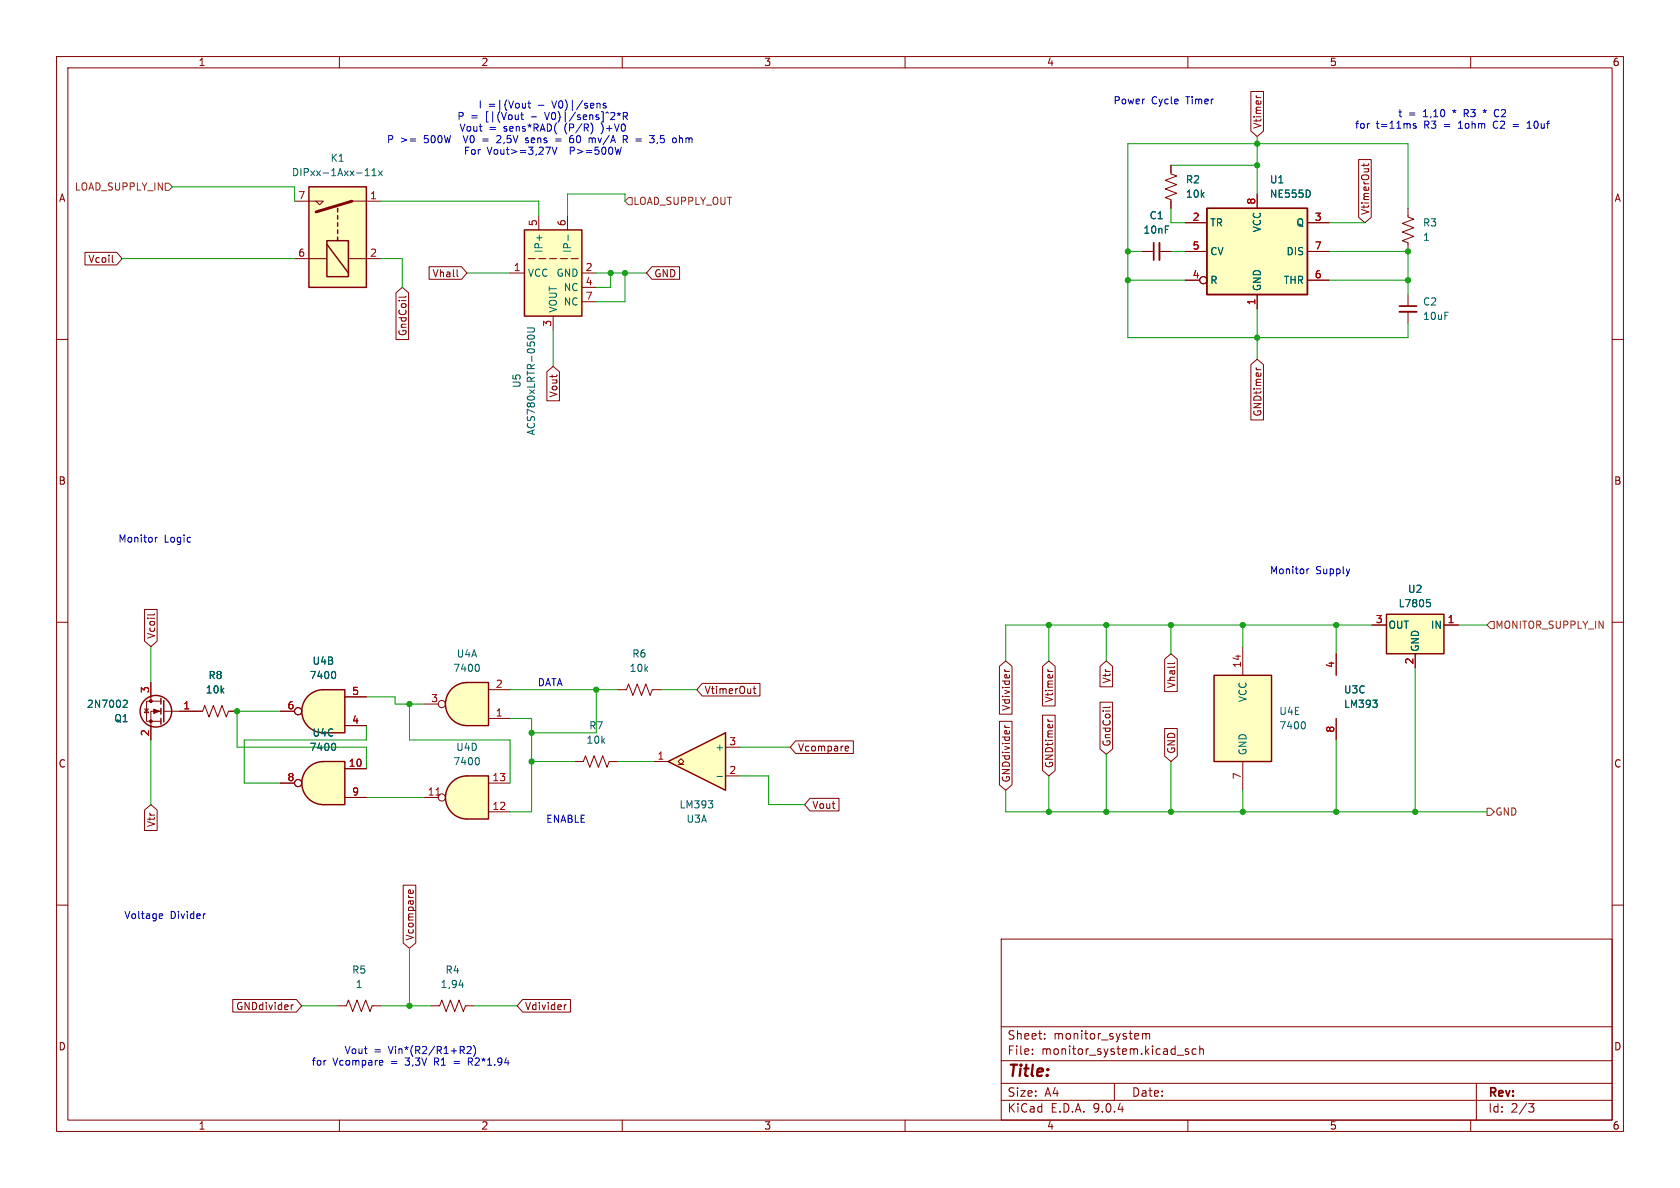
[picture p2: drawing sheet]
<svg xmlns="http://www.w3.org/2000/svg" width="297mm" height="210mm" viewBox="0 0 297 210" stroke-linecap="round" stroke-linejoin="round" font-family="sans-serif">
<g fill="none" stroke="#840000" stroke-width=".18">
<path d="M10 10h277v190h-277zM12 12h273v186h-273zM60 10v2M110 10v2M160 10v2M210 10v2M260 10v2M207 29.2v1.5l1 .4-2 .8 2 .7-2 .8 2 .8-2 .7 1 .4v1.5M248.9 52.1v2M248.9 55.1v2.1M10 60h2M285 60h2"/>
<path d="M10 110h2M285 110h2M10 160h2M177 166h108v32h-108zM285 160h2M60 198v2M110 198v2M160 198v2M177 194.5h108M177 191.5h108M177 187.5h108M177 181.5h108"/>
<path d="M182.5 186.3v.1M182.5 185.5v.1M184.7 183.6v.1M184.7 182.8v.1M197 191.5v3M202 182.7v1M202 182.8l.4-.1 .2 .2M202.6 182.9l.2-.2 .4 .1v.9M202.6 182.9v.8M210 198v2M210.1 185.5l-.4-.1-.2 .2 .1 .2 .5 .2v.3h-.6M211.5 185.5l-.5-.1-.3 .3v.4l.2 .2h.6"/>
<path d="M212.1 185.5l.2-.1 .4 .1v.9M212.1 184.9v1.5M260 198v2M261 191.5v6.5M270.2 195.1h1l-.5 .6 .4 .1 .1 .5-.3 .3h-.4"/>
</g>
<path d="M247.4 54.1h3" fill="none" stroke="#840000" stroke-width=".3"/>
<path d="M247.4 55.1h3" fill="none" stroke="#840000" stroke-width=".33"/>
<path d="M54.6 33h10.2v17.8h-10.2z" fill="#ffffc2"/>
<path d="M52.1 35.6h5l-.6 .6-.6-.6M62.2 35.6h5.1M52.1 45.7h5.7M61.6 45.7h5.7" fill="none" stroke="#840000" stroke-width=".18"/>
<path d="M54.6 33h10.2v17.8h-10.2zM59.7 36.8v.7M59.7 38.1v.6M59.7 39.4v.6M57.8 42.5h3.8v6.4h-3.8zM57.8 43.2l3.8 5.1M59.7 40.6v.7M59.7 41.9v.6" fill="none" stroke="#840000" stroke-width=".25"/>
<path d="M62.2 35.6l-6.3 1.9" fill="none" stroke="#840000" stroke-width=".51"/>
<path d="M64.6 31.1h.7M64.7 30.1l.2-.3v1.3M65.8 31.1h.7M65.8 30.2l.3-.4v1.3M66.9 30.2l.7 .9M67.6 30.2l-.7 .9" fill="none" stroke="#006464" stroke-width=".18"/>
<path d="M214.6 119.4h10.2v15.2h-10.2z" fill="#ffffc2"/>
<path d="M214.6 119.4h10.2v15.2h-10.2z" fill="none" stroke="#840000" stroke-width=".25"/>
<path d="M219.7 114.3v5.1M236.2 115.6v3.8M219.7 134.6v5.1M236.2 127v3.8" fill="none" stroke="#840000" stroke-width=".18"/>
<path d="M230.5 127.6a.79 .79 0 0 1 0 1.2M242.7 123.8h.8l-.5 .5M243.4 124.4v.5" fill="none" stroke="#006464" stroke-width=".18"/>
<path d="M245.1 108.6h10.2v7h-10.2z" fill="#ffffc2"/>
<path d="M245.1 108.6h10.2v7h-10.2z" fill="none" stroke="#840000" stroke-width=".25"/>
<path d="M248.9 36.8v1.6l1 .3-2 .8 2 .8-2 .7 2 .8-2 .7 1 .4v1.6M242.6 110.5h2.5M250.2 115.6v2.5M255.3 110.5h2.5M109.2 121.9h1.5l.4-1 .8 2 .7-2 .8 2 .8-2 .7 2 .4-1h1.5M76.2 177.8h1.5l.4-1 .8 2 .7-2 .8 2 .8-2 .7 2 .4-1h1.5" fill="none" stroke="#840000" stroke-width=".18"/>
<path d="M252.2 106h.6M252.3 106.5h.3l.3 .2-.1 .4-.5 .2M81.2 174.1h.7" fill="none" stroke="#006464" stroke-width=".18"/>
<path d="M92.7 40.6h10.2v15.3h-10.2z" fill="#ffffc2"/>
<g fill="none" stroke="#840000" stroke-width=".25">
<path d="M92.7 40.6h10.2v15.3h-10.2zM28.4 123.4v1.1M28.4 125.2v1M28.4 127v1M29 123.8v3.8"/>
<circle cx="27.6" cy="125.7" r="2.79"/>
</g>
<g fill="none" stroke="#840000" stroke-width=".18">
<path d="M95.2 38.1v2.5M100.3 38.1v2.5M90.2 48.3h2.5M93.3 45.7h1.3M95.2 45.7h1.3M97.2 45.7h1.2M97.8 55.9v2.5M99.1 45.7h1.2M101 45.7h1.2M102.9 48.3h2.5M102.9 50.8h2.5M102.9 53.3h2.5"/>
<path d="M25.5 125.3h.8M25.9 125.3l.4 .7h-.8zM26.7 120.7v3.3M28.4 124h-2.5v3.5h2.5M28.4 125.7h-1.7v5.1M29 125.7h6.8l.4-1 .8 2 .7-2 .8 2 .7-2 .8 2 .4-1h1.5"/>
</g>
<path d="M93.2 58h1l.3 .2-.1 .4-.2 .1h-1M93.3 59.8l-.1-.1a.68 .68 0 0 1 .7-.5 .68 .68 0 0 1 .6 .5l-.1 .1M100.4 41.6v.9M22 123.8h.4l.1 .3-.8 .9h.8" fill="none" stroke="#006464" stroke-width=".18"/>
<g fill="#840000" stroke="#840000" stroke-width=".18">
<path d="M27.2 125.3l1 .4-1 .4z"/>
<circle cx="26.7" cy="124" r=".25"/>
<circle cx="26.7" cy="127.5" r=".25"/>
</g>
<path d="M79.9 121.8a3.8 3.8 0 0 1 2.6-1.1v7.6a3.8 3.8 0 0 1-3.5-2.4 3.8 3.8 0 0 1 .9-4.1z" fill="#ffffc2" stroke="#ffffc2" stroke-width=".18"/>
<path d="M82.5 120.7h3.9v7.6h-3.9z" fill="#ffffc2"/>
<path d="M79.9 121.8a3.8 3.8 0 0 1 2.6-1.1h3.9v7.6h-3.9a3.8 3.8 0 0 1-3.5-2.4 3.8 3.8 0 0 1 .9-4.1z" fill="none" stroke="#840000" stroke-width=".25"/>
<g fill="none" stroke="#840000" stroke-width=".18">
<path d="M201.9 44.5h2.1M205 44.5h2M74.9 124.5h2.6M86.4 127h3.8M86.4 121.9h3.8"/>
<circle cx="78.1" cy="124.5" r=".63"/>
</g>
<path d="M84.4 117.4a.79 .79 0 0 1 0 1.3" fill="none" stroke="#006464" stroke-width=".18"/>
<path d="M204 42.9v3.1" fill="none" stroke="#840000" stroke-width=".3"/>
<path d="M205 42.9v3.1" fill="none" stroke="#840000" stroke-width=".33"/>
<path d="M54.5 123a3.8 3.8 0 0 1 2.6-1.1v7.6a3.8 3.8 0 0 1-3.5-2.3 3.8 3.8 0 0 1 .9-4.2z" fill="#ffffc2" stroke="#ffffc2" stroke-width=".18"/>
<path d="M57.1 121.9h3.9v7.6h-3.9z" fill="#ffffc2"/>
<path d="M54.5 123a3.8 3.8 0 0 1 2.6-1.1h3.9v7.6h-3.9a3.8 3.8 0 0 1-3.5-2.3 3.8 3.8 0 0 1 .9-4.2z" fill="none" stroke="#840000" stroke-width=".25"/>
<g fill="none" stroke="#840000" stroke-width=".18">
<path d="M49.5 125.7h2.6M61 128.3h3.8M61 123.2h3.8"/>
<circle cx="52.7" cy="125.7" r=".63"/>
</g>
<path d="M59 118.7a.79 .79 0 0 1 0 1.3" fill="none" stroke="#006464" stroke-width=".18"/>
<path d="M54.5 135.7a3.8 3.8 0 0 1 2.6-1.1v7.6a3.8 3.8 0 0 1-3.5-2.3 3.8 3.8 0 0 1 .9-4.2z" fill="#ffffc2" stroke="#ffffc2" stroke-width=".18"/>
<path d="M57.1 134.6h3.9v7.6h-3.9z" fill="#ffffc2"/>
<path d="M54.5 135.7a3.8 3.8 0 0 1 2.6-1.1h3.9v7.6h-3.9a3.8 3.8 0 0 1-3.5-2.3 3.8 3.8 0 0 1 .9-4.2z" fill="none" stroke="#840000" stroke-width=".25"/>
<g fill="none" stroke="#840000" stroke-width=".18">
<path d="M49.5 138.4h2.6M61 135.9h3.8M61 141h3.8"/>
<circle cx="52.7" cy="138.4" r=".63"/>
</g>
<path d="M59 131.4a.79 .79 0 0 1 0 1.3" fill="none" stroke="#006464" stroke-width=".18"/>
<path d="M213.4 36.8h17.7v15.3h-17.7z" fill="#ffffc2"/>
<path d="M213.4 36.8h17.7v15.3h-17.7z" fill="none" stroke="#840000" stroke-width=".25"/>
<g fill="none" stroke="#840000" stroke-width=".18">
<path d="M209.5 39.4h3.9M222.2 34.3v2.5M231.1 39.4h3.8M209.5 44.5h3.9M209.5 49.5h2.6M222.2 52.1v2.5M231.1 44.5h3.8M231.1 49.5h3.8M101.6 134.6h1.5l.4-1 .8 2 .7-2 .8 2 .8-2 .7 2 .4-1h1.5M59.7 177.8h1.5l.4-1 .8 2 .7-2 .8 2 .7-2 .8 2 .4-1h1.5"/>
<circle cx="212.7" cy="49.5" r=".63"/>
</g>
<path d="M231.6 33.9v.7" fill="none" stroke="#006464" stroke-width=".18"/>
<path d="M79.9 138.3a3.8 3.8 0 0 1 2.6-1.1v7.6a3.8 3.8 0 0 1-3.5-2.4 3.8 3.8 0 0 1 .9-4.1z" fill="#ffffc2" stroke="#ffffc2" stroke-width=".18"/>
<path d="M82.5 137.2h3.9v7.6h-3.9z" fill="#ffffc2"/>
<path d="M79.9 138.3a3.8 3.8 0 0 1 2.6-1.1h3.9v7.6h-3.9a3.8 3.8 0 0 1-3.5-2.4 3.8 3.8 0 0 1 .9-4.1z" fill="none" stroke="#840000" stroke-width=".25"/>
<g fill="none" stroke="#840000" stroke-width=".18">
<path d="M86.4 138.4h3.8M74.9 141h2.6M86.4 143.5h3.8"/>
<circle cx="78.1" cy="141" r=".63"/>
</g>
<path d="M77.1 140.6h.7" fill="none" stroke="#a90000" stroke-width=".18"/>
<path d="M84.4 133.9a.79 .79 0 0 1 0 1.3" fill="none" stroke="#006464" stroke-width=".18"/>
<path d="M118.1 134.6l10.2-5.1v10.2z" fill="#ffffc2"/>
<path d="M118.1 134.6l10.2-5.1v10.2z" fill="none" stroke="#840000" stroke-width=".25"/>
<g fill="none" stroke="#840000" stroke-width=".18">
<path d="M221.1 16.2h2.3v7l-1.2 .9-1.1-.9zM222.1 16.9v.2M207 29.2v1.3M207 35.6v1.2M209.5 39.4h3.9M222.2 34.3v2.5M231.1 39.4h3.8M240.2 28.2h2.2v10.2l-1.1 1-1.1-1zM241.1 28.9v.5M242 28.9l-.2 .3h-1.1M15 44.6h5.6l1 1.1-1 1.1h-5.6zM19.9 45.1v1.1l.1 .2"/>
<path d="M70 51.8l1.1-1 1.1 1v8.2h-2.2zM71.8 52.4l-.2 .1h-1.1M75.9 47.1h5.7l.9 1.2-.9 1.1h-5.7zM80.8 47.7v1l.2 .2M115.3 47.1h4.8v2.3h-4.8l-1-1.1zM201.9 44.5h2.1M205 44.5h2M209.5 44.5h3.9M209.5 49.5h2.6M222.2 52.1v2.5M231.1 44.5h3.8M231.1 49.5h3.8"/>
<path d="M96.7 65.7l1.1-.9 1.1 .9v5.2h-2.2zM221.1 64.5l1.1-1 1.2 1v9.7h-2.3zM222.1 65l.1 .3M25.6 107.7h2.2v5.6l-1.1 1-1.1-1zM27.3 108.5l-.1 .2h-1.1M176.7 117.8l1.1-1 1.1 1v8.4h-2.2zM177.6 118.3l.3 .4M177.6 118.7h.9M184.3 117.8l1.1-1 1.1 1v7h-2.2zM185.2 118.3l.2 .3M194.5 117.8l1.1-1 1.1 1v3.6h-2.2zM205.9 116.5l1.1-.9 1.1 .9v5.8h-2.2z"/>
<path d="M207.7 117.1l-.2 .2h-1.1M236.2 115.6v3.8M242.6 110.5h2.5M250.2 115.6v2.5M255.3 110.5h2.5M26.7 120.7v2.5M26.7 128.3v2.5M31.7 125.7h3.9M40.6 125.7h1.3M49.5 125.7h2.6M49.5 138.4h2.6M61 128.3h3.8"/>
<path d="M61 123.2h3.8M61 135.9h3.8M115.6 134.6h2.5M119.9 135.1h.5l-.5-.5 .5-.5 .5 .5-.5 .5h.5M124.1 120.8h10.3v2.2h-10.3l-.9-1.1zM128.3 132.1h2.5M128.3 137.2h2.5M133.1 121.7h.5M133.3 121.3v1.1l.3 .2M140.7 131h10.2v2.2h-10.2l-1-1.1zM149.5 132.7h.5M149.5 132l.3-.1 .2 .3-.6 .1"/>
<path d="M176.7 127.5h2.2v11.2l-1.1 1-1.1-1zM177.6 128.6h.9M177.6 128.2l.3 .4M184.3 126.4h2.2v9.8l-1.1 1-1.1-1zM185.2 127.1l.2 .3M194.5 124.1h2.2v8.3l-1.1 1-1.1-1zM196.3 124.9l-.2 .2h-1.1M205.9 128.8h2.2v4.9l-1.1 .9-1.1-.9zM236.2 127v3.8M25.6 143.2l1.1-1 1.1 1v3.6h-2.2zM61 141h3.8M71.3 156.5h2.2v10.2l-1.1 .9-1.1-.9z"/>
<path d="M72.3 157.9l-.1-.4 .3-.2 .1 .6M73 157.4v.5M143.2 141.1h5.1v2.3h-5.1l-1-1.2zM41.2 176.7h11.2l.9 1.1-.9 1.1h-11.2zM51.5 177.6v.9M51.8 177.6l-.3 .3M92.4 176.7h8.4v2.2h-8.4l-1-1.1zM99.8 177.6v.9M100.1 177.6l-.3 .3"/>
<circle cx="212.7" cy="49.5" r=".63"/>
<circle cx="52.7" cy="125.7" r=".63"/>
<circle cx="52.7" cy="138.4" r=".63"/>
</g>
<path d="M231.6 33.9v.7M59 118.7a.79 .79 0 0 1 0 1.3M252.2 106h.6M252.3 106.5h.3l.3 .2-.1 .4-.5 .2M22 123.8h.4l.1 .3-.8 .9h.8M59 131.4a.79 .79 0 0 1 0 1.3M126.8 137.3h.9M242.7 123.8h.8l-.5 .5M243.4 124.4v.5M125.2 141.5h.8l-.4 .5M125.9 142.2v.5" fill="none" stroke="#006464" stroke-width=".18"/>
<path d="M29.2 32.4h.6l.7 .6-.7 .7h-.6zM111.1 34.9h.7v1.3h-.7l-.6-.6zM263.5 109.9h.7v1.2h-.7l-.6-.6zM262.9 142.9h.6l.7 .6-.7 .6h-.6z" fill="none" stroke="#725600" stroke-width=".18"/>
<g fill="none" stroke="#009600" stroke-width=".18">
<path d="M30.5 33h21.6v2.6M67.3 35.6h27.9v2.5M110.5 35.6v-1.3h-10.2v3.8M207 36.8v2.6h2.5M207 29.2h15.2M222.2 24.1v10.2M234.9 39.4h6.4M248.9 36.8v-11.4h-49.5v34.3h49.5v-2.5M21.6 45.7h30.5M67.3 45.7h3.8v5.1M82.5 48.3h7.7M97.8 58.4v6.4"/>
<path d="M105.4 48.3h8.9M107.9 48.3v2.5h-2.5M110.5 48.3v5h-5.1M199.4 44.5h2.5M199.4 49.5h10.1M207 44.5h2.5M222.2 54.6v8.9M234.9 44.5h14v7.6M234.9 49.5h14M26.7 114.3v6.4M185.4 110.5v6.3M195.6 110.5v6.3"/>
<path d="M207 110.5v5.1M219.7 110.5v3.8M236.2 110.5v5.1M242.6 110.5h-64.8v6.3M250.2 118.1v25.4M257.8 110.5h5.1M26.7 130.8v11.4M49.5 125.7h-7.6v6.4h22.9v3.8M64.8 123.2h5v1.3h5.1M64.8 128.3v2.5h-21.6v7.6h6.3M72.4 124.5v6.3h17.8v7.6M90.2 127h3.8v16.5h-3.8"/>
<path d="M90.2 121.9h19M94 134.6h7.6M105.4 121.9v7.6h-11.4M109.2 134.6h6.4M116.8 121.9h6.4M130.8 137.2h5.1v5h6.3M130.8 132.1h8.9M177.8 139.7v3.8h85.1M185.4 137.2v6.3M195.6 133.4v10.1M207 134.6v8.9M219.7 139.7v3.8"/>
<path d="M236.2 130.8v12.7M64.8 141h10.1M53.3 177.8h6.4M67.3 177.8h8.9M72.4 167.6v10.2M83.8 177.8h7.6"/>
</g>
<g fill="none" stroke="#0000c2" stroke-width=".18">
<path d="M92.2 19.9v1.1l.3 .1M92.9 18.3v.8M92.9 19l-.4 .1M93.3 18.3h.5M93.5 17.8v1.1l.3 .2M96.3 19.9l.4 1.2M105.9 18.3l.2 .1v.7M107.1 18.3h-.3l-.2 .1 .1 .2 .4 .1v.3h-.5M109.4 19.9v.3M262.2 19.5l.3 .2-.2 .2M264.6 19.4a.68 .68 0 0 0-.4 .6 .68 .68 0 0 0 .4 .6M72.5 24.6h1"/>
<path d="M72.5 24.9h1M81.9 24l.4 1.2M85.3 24.6h1M85.3 24.9h1M88.3 24l-.5 .1M88.5 24.5l-.7 .7h.7M92.9 24.6l.5 .4M93 24.4l-.1 .2M93.4 25.1l-.1 .1h-.4M97.3 26l-.5 1.3M97.6 26l.4 1.3 .5-1.3M98.2 24.6h1"/>
<path d="M98.2 24.9h1M101.2 24.4l.2 .3v.3l-.1 .2h-.4M104.7 24.6l.2-.2h.3v.8M104.8 22.3v.5l-.2 .6M109.1 20.1l.3 .1M109.4 20.2l-.2 .2M109.4 20.2l.2 .2M109.7 20.1l-.3 .1M109.8 26l-.3 1.3-.2-.9M110.2 20.5h.6l.1-.2v-.3l-.7-.1v1.2M110.5 20.5l.4 .6M110.5 24.6l.4 .6"/>
<path d="M110.9 24.4l-.2 .2h-.5M116.2 25.2l-.1 .2M120.2 24.4h.4l.1 .8M250.3 21.9l-.3-.1-.2 .2 .1 .2 .4 .1v.3h-.5M257.8 22.7h.7M257.9 21.7l-.1 .1M264.2 21.5l-.2 .5 .2 .6M267.5 22h1M267.5 22.4h1M270 22.7h.7M270 21.8l.3-.4v1.3M27.5 95v.8"/>
<path d="M27.8 95l-.3 .2M231 100.6v.8M231.4 100.6l-.4 .2M28.3 161.5l.4 .1 .1 .2-.6 .2M28.7 162.3l-.4 .1M36.3 161.5l-.2 .1M67.3 187.4l.3 .1 .1 .3-.6 .1M67.6 188.2l-.3 .1M80.3 187.6h.9M80.3 188h.9M81.7 185.6l.4 .7M82 185.1v.4"/>
<path d="M82.6 185.1l.4-.1 .3 .3-.8 1h.8M82.8 187.7h.5M83.1 187.7l.4 .6M83.3 187h-.5v1.3M83.7 184.8a1.46 1.46 0 0 1 0 1.9"/>
</g>
<g fill="#009600" stroke="#009600" stroke-width=".18">
<circle cx="41.9" cy="125.7" r=".46"/>
<circle cx="110.5" cy="48.3" r=".46"/>
<circle cx="107.9" cy="48.3" r=".46"/>
<circle cx="72.4" cy="124.5" r=".46"/>
<circle cx="199.4" cy="44.5" r=".46"/>
<circle cx="222.2" cy="29.2" r=".46"/>
<circle cx="222.2" cy="25.4" r=".46"/>
<circle cx="199.4" cy="49.5" r=".46"/>
<circle cx="248.9" cy="49.5" r=".46"/>
<circle cx="248.9" cy="44.5" r=".46"/>
<circle cx="222.2" cy="59.7" r=".46"/>
<circle cx="207" cy="143.5" r=".46"/>
<circle cx="195.6" cy="143.5" r=".46"/>
<circle cx="207" cy="110.5" r=".46"/>
<circle cx="195.6" cy="110.5" r=".46"/>
<circle cx="185.4" cy="143.5" r=".46"/>
<circle cx="185.4" cy="110.5" r=".46"/>
<circle cx="236.2" cy="143.5" r=".46"/>
<circle cx="219.7" cy="143.5" r=".46"/>
<circle cx="250.2" cy="143.5" r=".46"/>
<circle cx="219.7" cy="110.5" r=".46"/>
<circle cx="236.2" cy="110.5" r=".46"/>
<circle cx="72.4" cy="177.8" r=".46"/>
<circle cx="105.4" cy="121.9" r=".46"/>
<circle cx="94" cy="129.5" r=".46"/>
<circle cx="94" cy="134.6" r=".46"/>
</g>
<text font-size="2.8" fill="#840000" x="178" y="190.9">Title:</text>
<g font-size="2.1" fill="#840000">
<text x="178" y="184">Sheet:</text>
<text x="186.2" y="184">monitor_system</text>
<text x="178" y="186.7">File:</text>
<text x="184.1" y="186.7">monitor_system.kicad_sch</text>
<text x="178" y="196.9">KiCad</text>
<text x="178" y="194.1">Size:</text>
<text x="184.7" y="194.1">A4</text>
<text x="185.7" y="196.9">E.D.A.</text>
<text x="193.3" y="196.9">9.0.4</text>
<text x="200" y="194.1">Date:</text>
<text x="263" y="194.3">Rev:</text>
<text x="263" y="196.9">Id:</text>
<text x="267.1" y="196.9">2/3</text>
</g>
<g font-size="1.8" fill="#840000">
<text x="35" y="11.9">1</text>
<text x="85" y="11.9">2</text>
<text x="135" y="11.9">3</text>
<text x="185" y="11.9">4</text>
<text x="235" y="11.9">5</text>
<text x="285" y="11.9">6</text>
<text x="223.2" y="22.9" transform="rotate(-90 223.2 22.9)">Vtimer</text>
<text x="10.3" y="35.9">A</text>
<text x="285.3" y="35.9">A</text>
<text x="242.3" y="38.1" transform="rotate(-90 242.3 38.1)">VtimerOut</text>
<text x="15.5" y="46.7">Vcoil</text>
<text x="76.4" y="49.2">Vhall</text>
<text x="115.6" y="49.2">GND</text>
<text x="72.1" y="59.5" transform="rotate(-90 72.1 59.5)">GndCoil</text>
<text x="98.7" y="70.4" transform="rotate(-90 98.7 70.4)">Vout</text>
<text x="223.2" y="73.7" transform="rotate(-90 223.2 73.7)">GNDtimer</text>
<text x="10.3" y="85.9">B</text>
<text x="285.3" y="85.9">B</text>
<text x="27.6" y="113" transform="rotate(-90 27.6 113)">Vcoil</text>
<text x="124.5" y="122.9">VtimerOut</text>
<text x="178.8" y="125.8" transform="rotate(-90 178.8 125.8)">Vdivider</text>
<text x="186.4" y="124.3" transform="rotate(-90 186.4 124.3)">Vtimer</text>
<text x="196.5" y="120.9" transform="rotate(-90 196.5 120.9)">Vtr</text>
<text x="208" y="121.8" transform="rotate(-90 208 121.8)">Vhall</text>
<text x="10.3" y="135.9">C</text>
<text x="141" y="133">Vcompare</text>
<text x="186.4" y="135.9" transform="rotate(-90 186.4 135.9)">GNDtimer</text>
<text x="196.5" y="132.1" transform="rotate(-90 196.5 132.1)">GndCoil</text>
<text x="208" y="133.4" transform="rotate(-90 208 133.4)">GND</text>
<text x="285.3" y="135.9">C</text>
<text x="143.5" y="143.2">Vout</text>
<text x="178.8" y="138.4" transform="rotate(-90 178.8 138.4)">GNDdivider</text>
<text x="27.6" y="146.3" transform="rotate(-90 27.6 146.3)">Vtr</text>
<text x="73.3" y="166.4" transform="rotate(-90 73.3 166.4)">Vcompare</text>
<text x="41.6" y="178.8">GNDdivider</text>
<text x="92.7" y="178.8">Vdivider</text>
<text x="10.3" y="185.9">D</text>
<text x="285.3" y="185.9">D</text>
<text x="35" y="199.9">1</text>
<text x="85" y="199.9">2</text>
<text x="135" y="199.9">3</text>
<text x="185" y="199.9">4</text>
<text x="235" y="199.9">5</text>
<text x="285" y="199.9">6</text>
</g>
<g font-size="1.8" fill="#0000c2">
<text x="80.8" y="21.4">P</text>
<text x="81.1" y="23.5">Vout</text>
<text x="83.2" y="21.4">=</text>
<text x="84.5" y="19.4">I</text>
<text x="85.9" y="21.4">[|(Vout</text>
<text x="86.3" y="19.4">=|(Vout</text>
<text x="86.4" y="23.5">=</text>
<text x="89.2" y="23.5">sens*RAD(</text>
<text x="94.1" y="21.4">-</text>
<text x="95.2" y="19.4">-</text>
<text x="96.9" y="21.4">V0)|/sens]^2*R</text>
<text x="97.9" y="19.4">V0)|/sens</text>
<text x="100.1" y="23.5">(P/R)</text>
<text x="106.8" y="23.5">)+V0</text>
<text x="196.7" y="18.6">Power</text>
<text x="203.5" y="18.6">Cycle</text>
<text x="209.8" y="18.6">Timer</text>
<text x="239.5" y="23">for</text>
<text x="243.3" y="23">t=11ms</text>
<text x="247.1" y="20.9">t</text>
<text x="249" y="20.9">=</text>
<text x="251.7" y="20.9">1,10</text>
<text x="251.9" y="23">R3</text>
<text x="255.5" y="23">=</text>
<text x="257.1" y="20.9">*</text>
<text x="258.3" y="23">1ohm</text>
<text x="259.3" y="20.9">R3</text>
<text x="262.9" y="20.9">*</text>
<text x="264.7" y="23">C2</text>
<text x="265" y="20.9">C2</text>
<text x="271.1" y="23">10uf</text>
<text x="68.3" y="25.5">P</text>
<text x="70.7" y="25.5">&gt;=</text>
<text x="75.1" y="25.5">500W</text>
<text x="81.9" y="27.6">For</text>
<text x="82.5" y="25.5">V0</text>
<text x="86.1" y="27.6">Vout&gt;=3,27V</text>
<text x="88.7" y="25.5">2,5V</text>
<text x="94" y="25.5">sens</text>
<text x="99.4" y="25.5">=</text>
<text x="101" y="27.6">P&gt;=500W</text>
<text x="102.2" y="25.5">60</text>
<text x="105.8" y="25.5">mv/A</text>
<text x="112" y="25.5">R =</text>
<text x="117.2" y="25.5">3,5</text>
<text x="121.4" y="25.5">ohm</text>
<text x="20.8" y="96.1">Monitor</text>
<text x="29" y="96.1">Logic</text>
<text x="224.4" y="101.7">Monitor</text>
<text x="232.6" y="101.7">Supply</text>
<text x="95" y="121.5">DATA</text>
<text x="96.5" y="145.6">ENABLE</text>
<text x="21.9" y="162.7">Voltage</text>
<text x="30.1" y="162.7">Divider</text>
<text x="55" y="188.6">for</text>
<text x="58.8" y="188.6">Vcompare</text>
<text x="60.8" y="186.5">Vout</text>
<text x="66.1" y="186.5">=</text>
<text x="68.8" y="186.5">Vin*(R2/R1+R2)</text>
<text x="69.2" y="188.6">=</text>
<text x="71.9" y="188.6">3,3V</text>
<text x="77.2" y="188.6">R1</text>
<text x="83.6" y="188.6">R2*1.94</text>
</g>
<g font-size="1.8" fill="#006464">
<text x="58.3" y="28.8">K1</text>
<text x="51.5" y="31.3">DIPxx-1Axx-11x</text>
<text x="209.6" y="32.6">R2</text>
<text x="209.6" y="35.2">10k</text>
<text x="224.4" y="32.6">U1</text>
<text x="224.4" y="35.2">NE555D</text>
<text x="202" y="41.5">10nF</text>
<text x="203.1" y="39">C1</text>
<text x="213.9" y="40.2">TR</text>
<text x="223.1" y="41.2" transform="rotate(-90 223.1 41.2)">VCC</text>
<text x="229.1" y="40.2">Q</text>
<text x="251.5" y="40.2">R3</text>
<text x="96.1" y="44.8" transform="rotate(-90 96.1 44.8)">IP+</text>
<text x="101.2" y="44.8" transform="rotate(-90 101.2 44.8)">IP-</text>
<text x="213.9" y="45.3">CV</text>
<text x="227.3" y="45.3">DIS</text>
<text x="251.5" y="42.8">1</text>
<text x="93.2" y="49.1">VCC</text>
<text x="98.3" y="49.1">GND</text>
<text x="99.6" y="51.7">NC</text>
<text x="213.9" y="50.4">R</text>
<text x="223.1" y="51.6" transform="rotate(-90 223.1 51.6)">GND</text>
<text x="226.9" y="50.4">THR</text>
<text x="98.7" y="55.4" transform="rotate(-90 98.7 55.4)">VOUT</text>
<text x="99.6" y="54.2">NC</text>
<text x="251.5" y="54.2">C2</text>
<text x="251.5" y="56.7">10uF</text>
<text x="92.2" y="68.7" transform="rotate(-90 92.2 68.7)">U5</text>
<text x="94.8" y="77.1" transform="rotate(-90 94.8 77.1)">ACS780xLRTR-050U</text>
<text x="247.2" y="107.5">L7805</text>
<text x="248.8" y="105">U2</text>
<text x="245.4" y="111.4">OUT</text>
<text x="252.9" y="111.4">IN</text>
<text x="55.2" y="117.7">U4B</text>
<text x="80" y="119">7400</text>
<text x="80.6" y="116.4">U4A</text>
<text x="111.2" y="119">10k</text>
<text x="111.7" y="116.4">R6</text>
<text x="251.1" y="115.3" transform="rotate(-90 251.1 115.3)">GND</text>
<text x="15.3" y="125.3">2N7002</text>
<text x="36.3" y="122.8">10k</text>
<text x="36.8" y="120.2">R8</text>
<text x="54.6" y="120.2">7400</text>
<text x="220.6" y="124.2" transform="rotate(-90 220.6 124.2)">VCC</text>
<text x="237.5" y="122.8">U3C</text>
<text x="237.5" y="125.3">LM393</text>
<text x="20.1" y="127.9">Q1</text>
<text x="55.2" y="130.4">U4C</text>
<text x="103.6" y="131.7">10k</text>
<text x="104.1" y="129.1">R7</text>
<text x="226.1" y="126.6">U4E</text>
<text x="226.1" y="129.1">7400</text>
<text x="54.6" y="132.9">7400</text>
<text x="80" y="135.5">7400</text>
<text x="80.6" y="132.9">U4D</text>
<text x="126.4" y="132.9">+</text>
<text x="220.6" y="133.6" transform="rotate(-90 220.6 133.6)">GND</text>
<text x="120" y="143.1">LM393</text>
<text x="121.3" y="145.6">U3A</text>
<text x="62.2" y="172.3">R5</text>
<text x="78.7" y="172.3">R4</text>
<text x="62.8" y="174.9">1</text>
<text x="77.8" y="174.9">1,94</text>
</g>
<g font-size="1.8" fill="#725600">
<text x="13.1" y="33.9">LOAD_SUPPLY_IN</text>
<text x="111.9" y="36.4">LOAD_SUPPLY_OUT</text>
<text x="264.3" y="111.4">MONITOR_SUPPLY_IN</text>
<text x="264.3" y="144.4">GND</text>
</g>
<g font-size="1.8" fill="#a90000">
<text x="52.6" y="35.3">7</text>
<text x="65.3" y="35.3">1</text>
<text x="95" y="40.1" transform="rotate(-90 95 40.1)">5</text>
<text x="100.1" y="40.1" transform="rotate(-90 100.1 40.1)">6</text>
<text x="210.7" y="39.1">2</text>
<text x="222" y="36.3" transform="rotate(-90 222 36.3)">8</text>
<text x="232.3" y="39.1">3</text>
<text x="52.6" y="45.5">6</text>
<text x="65.3" y="45.5">2</text>
<text x="210.7" y="44.2">5</text>
<text x="232.3" y="44.2">7</text>
<text x="90.7" y="48">1</text>
<text x="103.4" y="48">2</text>
<text x="103.4" y="50.5">4</text>
<text x="103.4" y="53.1">7</text>
<text x="210.7" y="49.3">4</text>
<text x="232.3" y="49.3">6</text>
<text x="97.5" y="57.9" transform="rotate(-90 97.5 57.9)">3</text>
<text x="222" y="54" transform="rotate(-90 222 54)">1</text>
<text x="243.1" y="110.2">3</text>
<text x="255.8" y="110.2">1</text>
<text x="219.5" y="118.2" transform="rotate(-90 219.5 118.2)">14</text>
<text x="236" y="118.2" transform="rotate(-90 236 118.2)">4</text>
<text x="249.9" y="117.5" transform="rotate(-90 249.9 117.5)">2</text>
<text x="26.4" y="122.6" transform="rotate(-90 26.4 122.6)">3</text>
<text x="32.3" y="125.5">1</text>
<text x="50.7" y="125.5">6</text>
<text x="62.2" y="122.9">5</text>
<text x="76.1" y="124.2">3</text>
<text x="87.6" y="121.7">2</text>
<text x="26.4" y="130.2" transform="rotate(-90 26.4 130.2)">2</text>
<text x="62.2" y="128">4</text>
<text x="87.6" y="126.7">1</text>
<text x="128.8" y="131.8">3</text>
<text x="236" y="129.6" transform="rotate(-90 236 129.6)">8</text>
<text x="61.6" y="135.6">10</text>
<text x="116.1" y="134.4">1</text>
<text x="128.8" y="136.9">2</text>
<text x="219.5" y="137.9" transform="rotate(-90 219.5 137.9)">7</text>
<text x="50.7" y="138.2">8</text>
<text x="62.2" y="140.7">9</text>
<text x="75.5" y="140.7">11</text>
<text x="87" y="143.3">12</text>
<text x="87" y="138.2">13</text>
</g>
</svg>
